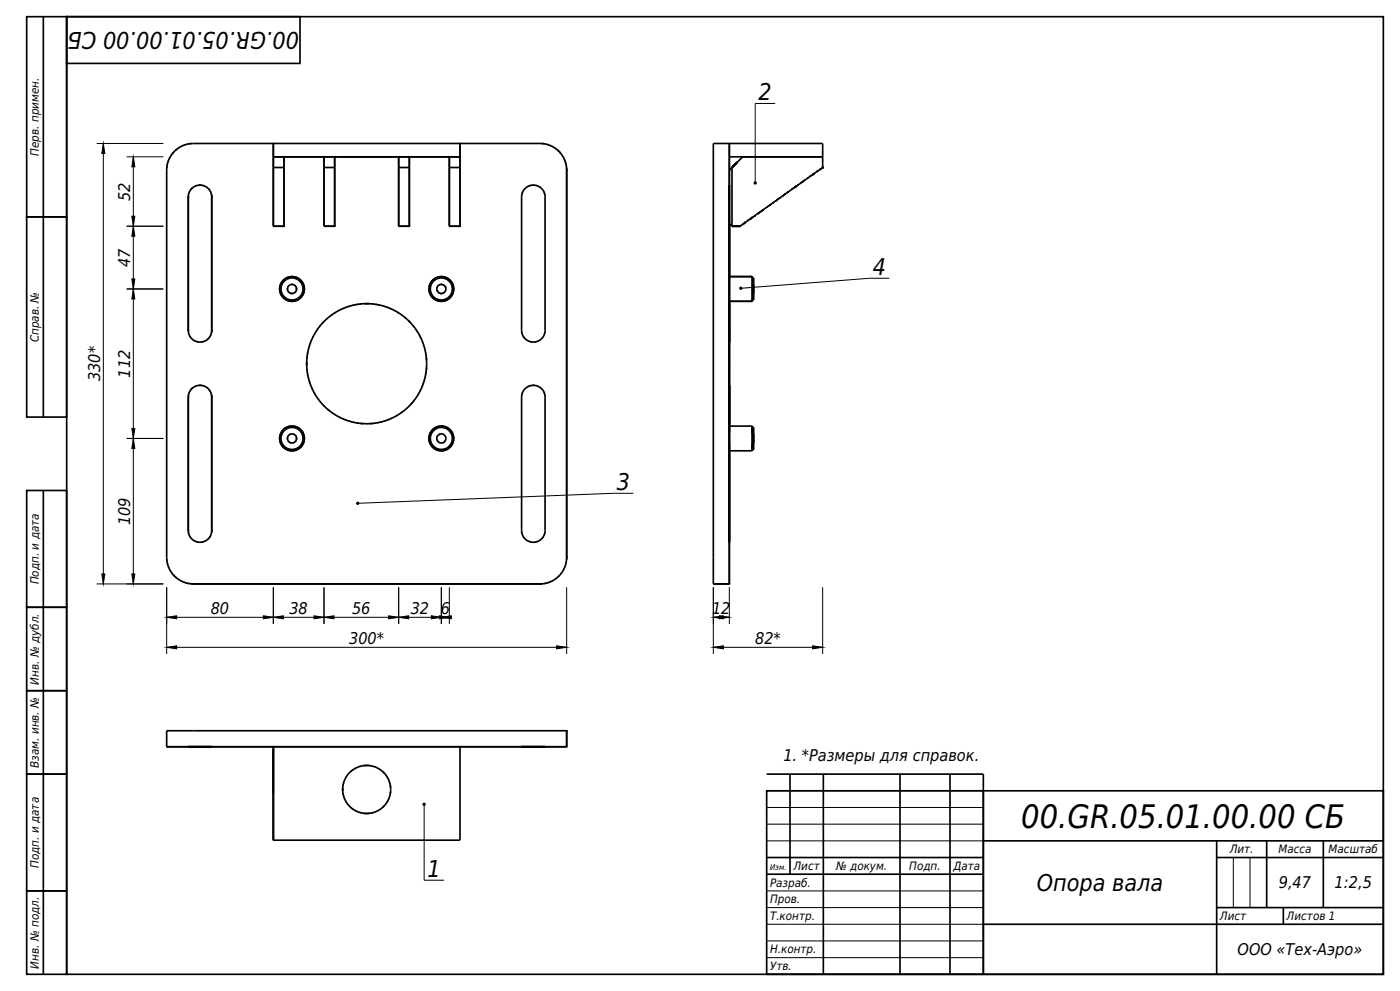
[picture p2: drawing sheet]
<svg xmlns="http://www.w3.org/2000/svg" width="420mm" height="297mm" viewBox="0 0 420 297" stroke-linecap="round" stroke-linejoin="round" font-family="sans-serif">
<g fill="none" stroke="#000" stroke-width=".5">
<path d="M8 5h12v60h-12zM13 5v120M20 5h395v287h-395zM20 5h70v14h-70zM50.1 49.9l-.1 .5M50.2 49.3l-.1 .2M50.3 48.8v.1M50.4 48.4v.1M50.5 48.1v.1M50.8 47.5v.1M50.9 47.3v.1M51.3 46.7l-.1 .1"/>
<path d="M51.5 46.3v.1M52 45.7l-.3 .4M53.1 44.7l-.4 .3M53.4 44.5h-.1M53.8 44.2l-.1 .1M54.4 43.9h-.1M54.6 43.8h-.1M55.2 43.5h-.1M55.5 43.4h-.1M55.9 43.3h-.1M56.5 59v40M56.5 59l.2-1.3 .7-1.1 1.2-.8 1.4-.3 1.4 .3 1.2 .8 .7 1.1 .2 1.3"/>
<path d="M56.5 58.7v.3M56.5 43.1l-.2 .1M56.6 58.1v.1M56.7 57.7v.1M56.9 57.4l-.1 .1M57.4 43l-.5 .1M57.7 56.3l-.4 .4M58.5 55.8l-.1 .1M58.8 55.7h-.1M59.2 55.6h-.1M59.7 55.5h.7M60.8 55.6h.1"/>
<path d="M61.2 55.7h.1M61.5 55.8h.1M61.8 56h.1M62.1 56.2h.1M62.6 56.7l.2 .1M63.1 57.4l.1 .1M63.3 57.9l.1 .2M63.5 58.4v.6M63.5 59v40M82 43h56M82 47h56M82 43v4"/>
<path d="M82 47h2.4a.56 .56 0 0 1 .7 0 .56 .56 0 0 1 .1 .7v2.5M82 47v3.2M82 50.2h3.2M82 50.2v17.6M82 50.2l.1 .1M82 43h.1M82 47h.1M82.1 43h-24.1l-1.6 .2-2.1 .7-1.9 1.4-1.5 2-.7 2.1-.2 1.6v116.5l.3 1.7 .6 1.4 1.6 2.2 2.4 1.6 1.5 .4 1.6 .2M85.2 50.2v17.6M85.2 47.1v3.1M85.2 50.2l-.1 .1M85.3 47h11.9"/>
<path d="M97.2 47h2.4a.56 .56 0 0 1 .7 0 .56 .56 0 0 1 .1 .7v2.5M97.2 47v3.2M97.2 50.2h3.2M97.2 50.2v17.6M97.2 50.2l.1 .1M100.4 47h19.1M100.4 50.2v17.6M100.4 50.2l-.1 .1M102.8 47h14.4M119.6 50.2h3.2M119.6 50.2v17.6M119.6 47.1v3.1"/>
<path d="M119.6 50.2l.1 .1M122.8 47h-2.4a.56 .56 0 0 0-.7 0 .56 .56 0 0 0-.1 .7v2.5M122.8 47v3.2M122.8 50.2v17.6M122.8 50.2l-.1 .1M122.8 47h11.9M134.8 50.2h3.2M134.8 50.2v17.6M134.8 47.1v3.1M134.8 50.2l.1 .1M138 43h24l2.2 .3 2.4 1.2 1.9 1.9 1.1 2.2 .4 2.4M138 47h-2.4a.56 .56 0 0 0-.7 0 .56 .56 0 0 0-.1 .7v2.5"/>
<path d="M138 47v3.2M138 50.2v17.6M138 43v4M138 50.2l-.1 .1M156.6 58.3l-.1 .1M156.7 57.7l-.1 .3M156.8 57.5v.1M156.9 57.3h.1M157.5 56.6l1.6-1 2 .1 1.6 1 .6 1 .2 1.1v40.4l-.3 1.2-.8 1.2-1.1 .7-1.2 .2-1.3-.2-1.2-.7-.7-1-.4-1.4v-40.2l.3-1.4zM158 56.1l-.1 .1M158.5 55.8h.1M158.8 55.7h-.1"/>
<path d="M159.2 55.6h-.1M159.7 55.5h.6M160.8 55.6h.1M161.2 55.7h.1M161.5 55.8h.1M162 56.1l.1 .1M162.5 43l.6 .1M163.1 57.3h.1M163.2 57.5v.1M163.3 57.7l.1 .3M163.4 58.3l.1 .1M163.6 43.2h.1"/>
<path d="M164 43.3h.2M164.5 43.4h.1M164.8 43.5h.1M165 43.6l.2 .1M166 44.1h.1M166.6 44.5l.2 .1M167.2 44.9l.5 .5M167.8 45.5l.3 .3M168.7 46.6h.1M169 47.2l.1 .1M169.1 47.4l.1 .1M169.3 47.7h.1"/>
<path d="M169.4 47.9v.1M169.5 48.2v.1M169.6 48.5l.1 .2M169.7 48.9l.1 .2M169.8 49.4l.1 .4M170 50.3v.7M170 51v116M218.8 59v40M218.8 55.5v3.5zM218.8 47.1v3.9M218.8 43v8M218.8 51v116"/>
<path d="M218.8 43h-4a.5 .5 0 0 0-.5-.1 .5 .5 0 0 0-.3 .5v131.6M218.8 43h27.2a.53 .53 0 0 1 .6 0 .53 .53 0 0 1 .2 .6v3.4M218.8 43v3.2a.57 .57 0 0 0 0 .7 .57 .57 0 0 0 .8 .1h27.2M218.8 51v15.3a1.52 1.52 0 0 0 .8 1.5M218.9 50.9l-.1 .1M219.6 50.2v17.6M219.6 50.2l-.8 .8M221.3 48.5l-1.6 1.6 1.4-1.4M233.1 59.9h.1M233.5 59.7h-.1M234 59.3l-.2 .1M234.8 58.7h.1"/>
<path d="M235.2 58.4l-.1 .1M235.6 58.2h-.1M236 57.9h-.1M236.5 57.5l-.2 .1M237.7 56.6l-.1 .1M238.1 56.4l-.1 .1M238.5 56.1l-.2 .1M238.9 55.8l-.2 .1M239.4 55.5l-.2 .1M240.2 54.9h.1M240.6 54.6l-.1 .1M240.9 54.4h.1"/>
<path d="M241.4 54l-.1 .1M242.3 53.4h-.1M243.1 52.8l-.1 .1M243.5 52.6h-.1M243.9 52.2l-.2 .2M244.3 52l-.2 .1M245.2 51.4h-.1M245.5 51.1l-.1 .1M246 50.8h-.1M246.3 50.5v.1M246.8 50.2l-.1 .1M246.8 50.2l-24.8 17.6h-2.4"/>
<path d="M246.8 47h-23.3a2.26 2.26 0 0 0-1.8 1.1l-2.1 2.1M246.8 47v3.2M8 65h12v60h-12zM82 67.8h3.2M82.1 67.7l-.1 .1M85.1 67.7l.1 .1M97.2 67.8h3.2M97.3 67.7l-.1 .1M100.3 67.7l.1 .1M119.6 67.8h3.2M119.7 67.7l-.1 .1M122.7 67.7l.1 .1"/>
<path d="M134.8 67.8h3.2M134.9 67.7l-.1 .1M137.9 67.7l.1 .1M218.8 67.1v15.8zM222.8 67.2v.1M223.2 67h-.1M223.6 66.6l-.1 .1M224.5 66v.1M224.9 65.8h-.1M225.3 65.4l-.2 .2M225.7 65.2h-.1M226 64.9v.1"/>
<path d="M226.5 64.6l-.1 .1M227.4 64h-.1M227.7 63.7v.1M228.2 63.4l-.2 .1M228.6 63.1l-.2 .1M229 62.8l-.1 .1M230.3 61.9l-.1 .1M230.6 61.7h-.1M231.1 61.4l-.2 .1M232 60.7l-.1 .1M232.8 60.1l-.1 .1M56.5 99l.3 1.4 .7 1 1.2 .9 1.2 .2 1.4-.2 1.1-.7 .8-1.2 .3-1.4"/>
<path d="M56.5 99v.3M56.6 99.8v.1M63.4 100h.1M63.5 99v.6M86.3 86.4v.5M86.3 87.1l.1 .1M86.4 86.1h-.1M86.5 85.8v.1M86.6 87.5l.1 .1M86.9 85.5h-.1M86.9 87.8h.1M87.1 85.3h.1"/>
<path d="M87.2 87.9h.8M87.4 85.3h.5M88.1 85.3l.1 .1M88.2 87.8h.1M88.5 87.7h-.1M88.5 85.6l.1 .1M88.6 87.5l-.1 .1M88.7 87.4v.1M88.8 85.9v.1M88.8 87.2h.1M88.9 86.2v.8M94.5 99.9l-.1 .1"/>
<path d="M94.7 99.6l-.1 .1M94.8 99.4l-.1 .1M95 99v.1M95.3 98.7l-.1 .1M96.1 97.6l-.1 .2M96.9 96.6l-.2 .3M98.8 94.9l-.1 .1M99.3 94.6h-.1M99.7 94.2l-.2 .2M100.1 94h-.1M100.5 93.7l-.2 .2M101.1 93.4h-.1"/>
<path d="M101.3 93.3h-.1M101.5 93.1l-.1 .1M102.5 92.7h-.1M102.7 92.5l-.1 .1M103 92.4h.1M103.3 92.3h.1M103.7 92.2h-.2M104 92.1h-.1M104.3 91.9l-.1 .1M104.7 91.8h-.1M105.1 91.7h-.2M105.5 91.6h-.1"/>
<path d="M106.1 91.4l-.3 .1M106.6 91.3l-.2 .1M107.4 91.2l-.4 .1M108.4 91.1h-.5M109.3 91h1.5M111.6 91.1h.4M112.6 91.2l.4 .1M113.4 91.3l.2 .1M113.9 91.4l.2 .1M114.5 91.6h.1M114.9 91.7h.2M115.3 91.8h.1"/>
<path d="M115.7 91.9l.1 .1M116 92.1h.2M116.3 92.2h.1M116.7 92.3h.1M117.3 92.5l.1 .1M117.5 92.7h.1M118 92.9h.1M118.3 93v.1M118.5 93.1l.1 .1M118.7 93.3h.1M119.4 93.6l.1 .1M119.7 93.9h.1"/>
<path d="M120.4 94.3l.1 .1M121.4 95.1l.3 .2M122.6 96.1l.4 .5M124.3 98.1l.1 .1M124.7 98.6h.1M124.9 98.9v.1M125.1 99.2l.1 .1M125.5 99.9l.1 .1M131.1 86.9v.2M131.1 86.1v.1M131.2 87.3h.1M131.3 85.8l-.1 .1"/>
<path d="M131.4 85.7h-.1M131.5 85.6h-.1M131.6 87.7h.1M131.7 85.5h-.1M131.7 87.8h.1M131.9 85.3l-.1 .1M132 87.9h.7M132.2 85.3h.4M132.9 85.3l.1 .1M133.1 87.8h-.1M133.1 85.5h.1M133.2 87.7h.1"/>
<path d="M133.3 85.6h.1M133.4 87.6h-.1M133.4 85.7h.1M133.5 85.8l.1 .1M133.6 87.3h-.1M133.6 85.9l.1 1.1-.6 .8-1 .1-.9-.6M133.6 85.9l-.9-.6-1 .1-.6 .8 .1 1.1M133.7 86.1v.2M133.7 87v.1M156.5 99.6l.1 .2M163.5 99.6l-.1 .2M218.8 83.5v-.6v7.4v-.5"/>
<path d="M218.8 90.3h6.8M218.8 82.9h6.8M218.8 90.3h.1M218.8 99v3.5zM218.8 90.3v8.7M218.8 90.3v37.3M218.8 91v18zM225.6 83.5v-.6v7.4v-.5M225.6 82.9l.4 .4M225.6 82.9h.1M225.6 90.3h.1M225.7 90.2l-.1 .1"/>
<path d="M226 83.3v6.6zM226 85.2v2.8zM226 89.9l-.4 .4M56.5 119v40M56.5 119l.2-1.2 .8-1.2 1-.8 1.4-.3 1.4 .2 1.2 .8 .7 1.1 .3 1.4M56.5 118.8v.2M56.6 118v.2M56.7 100.2v.1M56.7 117.7v.1M56.9 117.4l-.1 .1M56.9 100.7l.1 .1M57.1 100.9v.1"/>
<path d="M57.7 116.3l-.4 .4M57.9 101.8l.1 .1M58.2 102l.1 .1M58.5 115.8l-.1 .1M58.5 102.2h.1M58.8 115.7h.1M59.2 102.4l.3 .1M59.2 115.6h-.1M59.7 115.5h.7M60.8 115.6h.1M60.9 102.4l-.4 .1M61.2 115.7h.1"/>
<path d="M61.2 102.3h-.1M61.5 102.2h-.1M61.5 115.8h.1M61.8 116h.1M62.1 116.2h.1M62.6 101.3l-.2 .3M62.7 116.8l.1 .1M63 117.1v.1M63 100.8v.1M63.1 100.6v.1M63.2 117.6l.1 .1M63.3 100.3l-.1 .1"/>
<path d="M63.3 117.9l.1 .1M63.5 118.3v.7M63.5 119v40M92 109v.5M92 108.5v.5M92.1 110.7v.4M92.1 106.8v.5M92.2 111.7v.2M92.3 106l-.1 .3M92.3 112.3l.1 .4M92.4 105.4l-.1 .3M92.5 113v.1"/>
<path d="M92.5 104.9v.1M92.6 113.5v.1M92.6 104.4v.1M92.7 114h.1M92.7 104h.1M92.8 114.3l.1 .1M92.9 103.6l-.1 .1M92.9 114.7l.1 .1M93 103.2l-.1 .1M93.1 115.1v.1M93.1 102.8v.1M93.2 102.5v.1"/>
<path d="M93.3 115.7v.1M93.5 101.9l-.1 .1M93.5 116.2l.1 .2M93.6 101.7l-.1 .1M93.7 116.5v.1M93.8 116.8h.1M93.9 117v.1M93.9 100.9v.1M94.1 117.5l.1 .1M94.3 117.7v.1M94.5 118.1v.1M94.6 118.3l.1 .1"/>
<path d="M95.3 119.4l.1 .1M95.7 119.9v.1M125.1 118.8l-.1 .1M125.3 118.5h.1M125.6 117.9v.1M125.9 100.5h.1M126 100.7l.2 .4M126 117.1v.1M126.2 116.9l-.1 .1M126.2 101.2l.1 .1M126.5 116.2h.1M126.6 102.1h.1"/>
<path d="M126.6 115.9v.1M126.7 102.4l.1 .1M126.8 115.5l-.1 .1M126.8 102.6l.1 .1M126.9 115.3l-.1 .1M127 103v.1M127 114.9l-.1 .2M127.1 103.3v.1M127.1 114.6v.1M127.2 103.7v.1M127.2 114.2v.2M127.3 104.1v.1"/>
<path d="M127.3 113.8v.2M127.4 104.5l.1 .2M127.5 113.3l-.1 .2M127.5 105l.1 .2M127.6 112.8l-.1 .2M127.7 105.7v.1M127.7 112.2v.2M127.8 106.2v.4M127.8 111.4v.3M127.9 107.2l.1 .6M128 110.2l-.1 .6M156.6 118.3l-.1 .1"/>
<path d="M156.6 100l.1 .1M156.7 117.7l-.1 .3M156.8 100.4v.1M156.8 117.5v.1M156.9 117.3h.1M157.2 101.1l.1 .2M157.5 116.6l1.6-1 2 .1 1.6 1.1 .6 1 .2 1v40.4l-.3 1.2-.6 1-1.1 .8-1.3 .3-1.4-.2-1.1-.6-.8-1.1-.4-1.4v-40.2l.3-1.4zM157.9 101.8l.1 .1M158 116.1l-.1 .1M158.5 102.2h.1M158.5 115.8h.1M158.8 115.7h-.1"/>
<path d="M158.8 102.3h.1M159.2 115.6h-.1M159.2 102.4l.3 .1M159.7 115.5h.6M160.8 115.6h.1M160.8 102.4l-.3 .1M161.2 115.7h.1M161.2 102.3h-.1M161.5 115.8h.1M161.5 102.2h-.1M162 116.1l.1 .1M162.1 101.8l-.1 .1"/>
<path d="M162.8 101.1l-.1 .2M163.1 117.3h.1M163.2 117.5v.1M163.2 100.4v.1M163.3 117.7l.1 .3M163.4 100l-.1 .1M163.4 118.3l.1 .1M218.8 109v18zM218.8 119v40M218.8 115.5v3.5zM218.8 119v8.6M86.3 131.2v.4"/>
<path d="M86.3 131.9l.1 .1M86.4 130.8l-.1 .1M86.5 132.1v.1M86.5 130.6v.1M86.6 132.3v.1M86.6 130.5h.1M86.7 132.4v.1M86.7 130.3v.1M86.8 132.5l.1 .1M86.9 130.2l-.1 .1M87.1 132.6l.1 .1M87.3 130.1h-.2"/>
<path d="M88 130.1h.1M88.1 132.7h-.2M88.3 130.2v.1M88.3 132.5v.1M88.6 130.4v.1M88.7 130.6h.1M88.7 132.2h.1M88.8 130.7h.1M88.8 130.7v.1M88.8 132v.1M88.9 131.1v.7M96.1 120.4h.1"/>
<path d="M97.2 121.6l.2 .2M98.3 122.7l.2 .2M99 123.2l.1 .1M99.5 123.6l.1 .1M100.3 124.1l.1 .1M100.9 124.5h.1M101.7 125h.1M102 125.1h.1M102.2 125.2h.1M102.8 125.5h.1M103 125.6h.1M103.3 125.7h.1"/>
<path d="M103.7 125.8v.1M104 125.9v.1M104.4 126.1h.1M104.8 126.2h.1M105.1 126.3h.1M105.6 126.4v.1M106.1 126.6h.1M106.6 126.7h.2M107.2 126.8h.4M108.2 126.9l.8 .1M111.8 126.9l-.8 .1M112.7 126.8h-.3"/>
<path d="M113.4 126.7h-.2M114 126.5l-.2 .1M114.5 126.4l-.1 .1M114.8 126.3h.1M115.3 126.2h-.1M115.7 126.1h-.1M116 125.9v.1M116.4 125.8l-.1 .1M116.7 125.7h-.1M117 125.6h-.1M117.3 125.5h-.2M117.5 125.3l-.1 .1"/>
<path d="M118.7 124.7l-.1 .1M118.9 124.6v.1M119.1 124.5h.1M120.3 123.8h-.1M120.7 123.4l-.2 .2M121.1 123.2h-.1M123.7 120.6l-.4 .5M124.2 120l-.1 .2M131.1 131.7v.1M131.1 131h.1M131.2 132.1h.1M131.2 130.7h.1"/>
<path d="M131.7 132.6h.1M131.7 130.2l-.6 .8 .1 1.1 .8 .6 1.1-.1M131.7 130.2l1.1-.1 .8 .6 .1 1.1-.6 .8M131.7 130.2h.1M132 132.7h.1M132.1 130.1h-.1M132.8 130.1h.1M132.8 132.7h-.1M133.1 130.2h.1M133.1 132.6h.1M133.6 130.7h.1M133.6 132.1h.1"/>
<path d="M133.7 131v.1M133.7 131.8h.1M218.8 129.6v-1.9v7.4v-2M218.8 135.1h6.8M218.8 127.7h6.8M225.6 127.8h.1M225.6 135h.1M225.6 129.6v-1.9v7.4v-2M225.6 127.7l.4 .4M225.6 127.7l.1 .1M225.7 135l-.1 .1M226 128.1v6.6z"/>
<path d="M226 130v2.8zM226 134.7l-.4 .4M8 147h12v35h-12zM13 147v145M56.5 159l.3 1.4 .7 1.1 1.1 .7 1.4 .3 1.4-.3 1.1-.7 .7-1.1 .3-1.4M56.5 159v.3M56.6 159.8v.1M63.4 159.9v.1M63.5 159v.6M156.5 159.6l.1 .2M163.5 159.6l-.1 .2M218.8 159v3.5z"/>
<path d="M218.8 159v-23.8v31.8M50 167.5l.1 .6M50.2 168.6v.1M50.3 169v.2M50.4 169.5v.1M50.5 169.8v.1M50.6 170l.1 .2M51.1 171v.1M51.5 171.6l.1 .2M51.9 172.2l.5 .5M52.5 172.8l.3 .3M53.6 173.7h.1"/>
<path d="M54.2 174l.1 .1M54.4 174.1l.1 .1M54.7 174.3h.1M54.9 174.4h.1M55.2 174.5h.1M55.5 174.6l.2 .1M55.9 174.7l.2 .1M56.4 174.8l.4 .1M56.7 160.2v.1M56.8 160.5h.1M57.1 161l.1 .2M57.3 175h.7"/>
<path d="M57.9 161.8l.1 .1M58 175h104M58.2 162l.1 .1M58.5 162.2h.1M58.7 162.3h.2M59.2 162.4l.2 .1M60.9 162.4l-.3 .1M61.2 162.3h-.1M61.5 162.2h-.1M62.5 161.5l-.2 .1M62.7 161.3h-.1M63 160.8l-.1 .2"/>
<path d="M63.2 160.5l-.1 .1M63.3 160.3l-.1 .1M156.6 160l.1 .1M156.8 160.4v.1M157.2 161.1l.1 .2M157.9 161.8l.1 .1M158.5 162.2h.1M158.8 162.3h.1M159.2 162.4l.3 .1M160.8 162.4l-.3 .1M161.2 162.3h-.1M161.5 162.2h-.1"/>
<path d="M162.1 161.8l-.1 .1M162.7 175h-.7M162.8 161.1l-.1 .2M163.2 160.4v.1M163.4 160l-.1 .1M163.6 174.8l-.4 .1M164.1 174.7l-.2 .1M164.5 174.6h-.1M164.8 174.5h.1M165.1 174.4h-.1M165.6 174.1l-.1 .1M166.9 173.3h.1"/>
<path d="M167.7 172.6l-.1 .1M168.3 171.9h.1M169.2 170.5l-.1 .1M169.4 170v.1M169.5 169.8h.1M169.6 169.4v.1M169.8 168.9l-.1 .2M169.9 168.2l-.1 .4M170 167l-.2 1.6-.5 1.6-.8 1.4-1 1.2-2.5 1.6-3 .6M170 167v.7M214 175h.1M218.8 167v7.3a.53 .53 0 0 1 0 .7 .53 .53 0 0 1-.7 0h-4.1"/>
<path d="M8 182h12v25h-12zM8 207h12v25h-12zM170 219h.1M170 219v4a.5 .5 0 0 1 .1 .5 .5 .5 0 0 1-.5 .3h-7.6M170 219h-119.3a.47 .47 0 0 0-.7 0 .47 .47 0 0 0 0 .7v3.3a.5 .5 0 0 0-.1 .5 .5 .5 0 0 0 .5 .3h7.6M8 232h12v35h-12zM56.5 223.8h7zM58 223.8h23.9M58 223.8h104M82 223.8h55.2a.51 .51 0 0 1 .7 0 .51 .51 0 0 1 .1 .7v26.5a.53 .53 0 0 1 0 .6 .53 .53 0 0 1-.6 .2h-55.4M82 223.8v28M82 223.8v13.9"/>
<path d="M82 224.6v27.2zM102.8 236.6v.4M102.8 236.2v.4M102.9 237.7v.3M102.9 235.2v.3M103 238.3l.1 .2M103.1 234.7l-.1 .2M103.1 238.7l.1 .1M103.2 234.4l-.1 .1M103.3 239.1v.1M103.3 234v.1M103.8 233l-.1 .1"/>
<path d="M103.9 232.8v.1M104.1 232.4v.1M105.5 231l-.2 .1M106 230.6l-.2 .2M106.6 230.2l-.1 .1M106.8 230.1v.1M107.1 230l-.1 .1M107.7 229.8h-.1M108.1 229.7h-.2M108.7 229.5l-.3 .1M109.2 229.5h1.7M111.3 229.5l.3 .1"/>
<path d="M111.9 229.7h.1M112.6 229.9h.1M113.6 230.4h.1M113.8 230.5h.1M114.2 230.7v.1M114.8 231.2l.5 .6M115.8 232.3v.1M116 232.6l.1 .1M116.2 232.9l.1 .2M116.4 233.3v.1M116.4 239.8v.1M116.5 233.5v.1"/>
<path d="M116.5 239.6v.1M116.6 233.7l.1 .2M116.7 239.3l-.1 .2M116.8 234.1v.1M116.8 239v.1M116.9 234.5h.1M116.9 238.7h.1M117 234.9v.1M117 238.2v.1M117.1 235.4l.1 .4M117.2 237.4l-.1 .4M138.1 223.8h23.9"/>
<path d="M156.5 223.8h7zM230 237h185v55h-185zM230 232h65v60M237 232v30M247 232v60M270 232v60M285 232v60M103.7 240.1l.1 .1M103.9 240.3v.1M104.1 240.7v.1M105.3 242.1l.2 .1M105.8 242.4l.2 .2"/>
<path d="M106.5 242.9l.1 .1M106.8 243v.1M107 243.1l.1 .1M107.6 243.4h.1M107.9 243.5h.2M108.4 243.6l.3 .1M110.9 243.7h-1.7M111.6 243.6l-.3 .1M112 243.5h-.1M112.7 243.3h-.1M113.7 242.8h-.1M113.9 242.7h-.1"/>
<path d="M114.2 242.4v.1M115.3 241.4l-.5 .6M115.8 240.8v.1M116.1 240.5l-.1 .1M116.3 240.1l-.1 .2M230 257h65M295 252h120M365 257h50M365 252v40M380 252v20M397 252v20M8 267h12v25h-12z"/>
<path d="M230 262h65M295 277h120M365 272h50M385 272v5"/>
<circle cx="87.6" cy="86.6" r="3.7"/>
<circle cx="87.6" cy="86.6" r="3.3"/>
<circle cx="87.6" cy="86.6" r="1.36"/>
<circle cx="132.4" cy="86.6" r="3.7"/>
<circle cx="132.4" cy="86.6" r="3.3"/>
<circle cx="110" cy="109" r="18"/>
<circle cx="87.6" cy="131.4" r="3.7"/>
<circle cx="87.6" cy="131.4" r="1.36"/>
<circle cx="87.6" cy="131.4" r="3.3"/>
<circle cx="132.4" cy="131.4" r="3.7"/>
<circle cx="132.4" cy="131.4" r="3.3"/>
<circle cx="110" cy="236.6" r="7.2"/>
</g>
<g fill="none" stroke="#000" stroke-width=".3">
<path d="M232.6 31h-6v23.8M29 43h20M31 43v132M38 47h11M40 47v128M38 67.8h11M38 86.6h11M266.8 83.4h-6l-38.6 3M38 131.4h11M190 147.8h-6l-76.7 3M29 175h20M50 176v20"/>
<path d="M82 176v11M97.2 176v11M119.6 176v11M132.4 176v11M134.8 176v11M170 176v20M214 176v20M218.8 176v11M246.8 176v20M50 185h84.8M50 194h120M214 185h4.8"/>
<path d="M214 194h32.8M230 237h65M127.2 241v22.8h6M230 252h65M230 247h65M230 242h65M370 257v15M375 257v15M230 277h65M230 272h65M230 267h65M230 292h65"/>
<path d="M230 287h65M230 282h65"/>
</g>
<g fill="#000" stroke="#000" stroke-width=".3">
<path d="M31 43l.5 3h-.9zM40 47l.4 3h-.9zM40 67.8l.4 3h-.9zM39.5 64.8h.9l-.4 3zM40 86.6l.4 3h-.9zM39.5 83.6h.9l-.4 3zM40 131.4l.4 3h-.9zM39.5 128.4h.9l-.4 3zM30.6 172h.9l-.5 3zM39.5 172h.9l-.4 3zM50 185l3-.4v.9zM50 194l3-.5v1z"/>
<path d="M79 184.6l3 .4-3 .5zM82 185l3-.4v.9zM94.2 184.6l3 .4-3 .5zM97.2 185l3-.4v.9zM116.6 184.6l3 .4-3 .5zM119.6 185l3-.4v.9zM129.4 184.6l3 .4-3 .5zM132.4 185l3-.4v.9zM131.8 184.6l3 .4-3 .5zM167 193.5l3 .5-3 .5zM214 185l3-.4v.9zM214 194l3-.5v1z"/>
<path d="M215.8 184.6l3 .4-3 .5zM243.8 193.5l3 .5-3 .5z"/>
</g>
<g fill="#000">
<circle cx="226.6" cy="54.8" r=".5"/>
<circle cx="222.2" cy="86.4" r=".5"/>
<circle cx="107.3" cy="150.8" r=".5"/>
<circle cx="127.2" cy="241" r=".5"/>
</g>
<text font-size="9.7" x="306.4" y="248">00.GR.05.01.00.00 СБ</text>
<g font-size="6.9">
<text x="89.7" y="9.5" transform="rotate(-180 89.7 9.5)">00.GR.05.01.00.00 СБ</text>
<text x="227.6" y="30">2</text>
<text x="261.8" y="82.4">4</text>
<text x="185" y="146.8">3</text>
<text x="128.3" y="262.8">1</text>
<text x="311" y="267">Опора вала</text>
</g>
<g font-size="4.9">
<text x="39" y="60.2" transform="rotate(-90 39 60.2)">52</text>
<text x="39" y="80" transform="rotate(-90 39 80)">47</text>
<text x="39" y="113.2" transform="rotate(-90 39 113.2)">112</text>
<text x="30" y="114.3" transform="rotate(-90 30 114.3)">330*</text>
<text x="39" y="157.4" transform="rotate(-90 39 157.4)">109</text>
<text x="63.2" y="184">80</text>
<text x="86.8" y="184">38</text>
<text x="105.6" y="184">56</text>
<text x="123.2" y="184">32</text>
<text x="132.2" y="184">6</text>
<text x="213.6" y="184">12</text>
<text x="104.7" y="193">300*</text>
<text x="226.5" y="193">82*</text>
<text x="235" y="228">1. *Размеры для справок.</text>
<text x="383.6" y="266.3">9,47</text>
<text x="400.4" y="266.3">1:2,5</text>
<text x="371.3" y="286.3">ООО «Тех-Аэро»</text>
</g>
<g font-size="3.5">
<text x="11.6" y="46.7" transform="rotate(-90 11.6 46.7)">Перв. примен.</text>
<text x="11.6" y="102.6" transform="rotate(-90 11.6 102.6)">Справ. №</text>
<text x="11.6" y="175.1" transform="rotate(-90 11.6 175.1)">Подп. и дата</text>
<text x="11.6" y="205.2" transform="rotate(-90 11.6 205.2)">Инв. № дубл.</text>
<text x="11.6" y="230.1" transform="rotate(-90 11.6 230.1)">Взам. инв. №</text>
<text x="368.9" y="255.8">Лит.</text>
<text x="383.5" y="255.8">Масса</text>
<text x="398.6" y="255.8">Масштаб</text>
<text x="11.6" y="260.1" transform="rotate(-90 11.6 260.1)">Подп. и дата</text>
<text x="238" y="260.8">Лист</text>
<text x="250.8" y="260.8">№ докум.</text>
<text x="272.8" y="260.8">Подп.</text>
<text x="231" y="265.8">Разраб.</text>
<text x="231" y="270.8">Пров.</text>
<text x="231" y="275.8">Т.контр.</text>
<text x="366" y="275.8">Лист</text>
<text x="386" y="275.8">Листов 1</text>
<text x="231" y="285.8">Н.контр.</text>
<text x="11.6" y="290.3" transform="rotate(-90 11.6 290.3)">Инв. № подл.</text>
<text x="231" y="290.8">Утв.</text>
</g>
<text font-size="3.4" x="286" y="260.8">Дата</text>
<text font-size="2.4" x="231" y="260.8">Изм.</text>
</svg>
